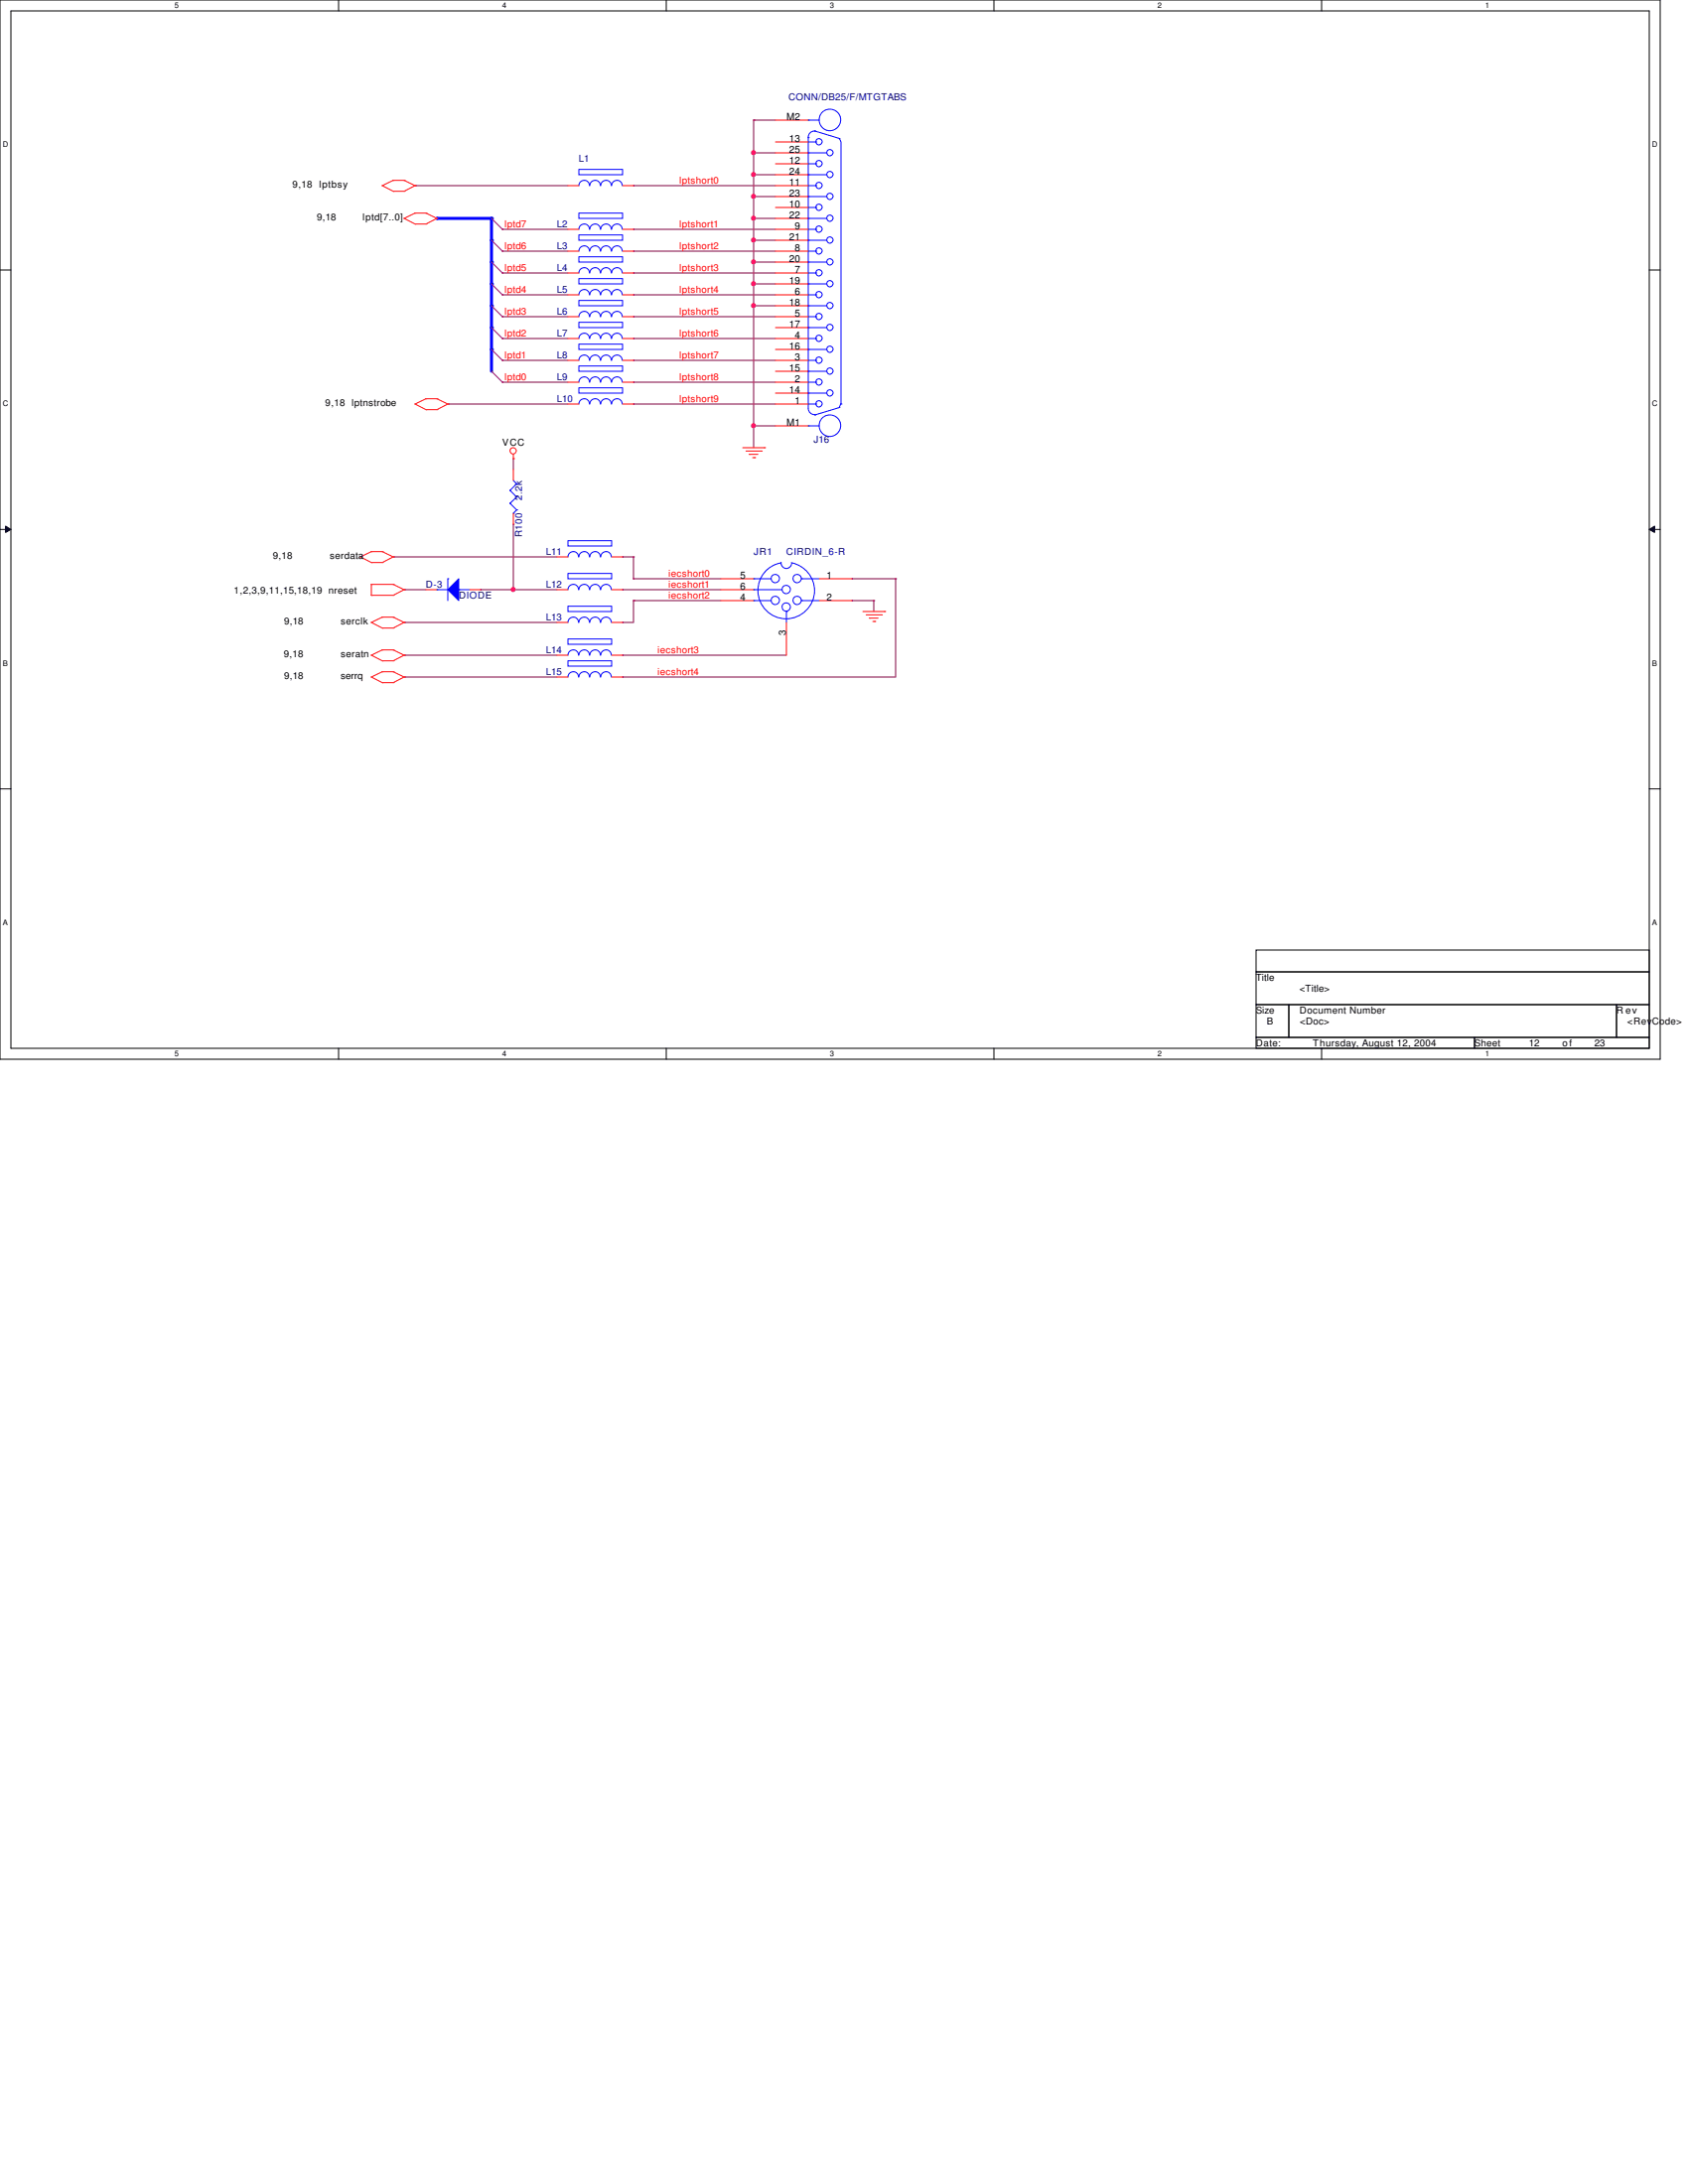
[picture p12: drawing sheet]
<svg xmlns="http://www.w3.org/2000/svg" width="216mm" height="279mm" viewBox="0 0 216 279" stroke-linecap="round" stroke-linejoin="round" font-family="sans-serif">
<path d="M0 0h212.3v135.5h-212.3zM1.4 1.4h209.5v132.7h-209.5z" fill="none" stroke="#000" stroke-width=".13"/>
<g fill="#fff">
<path d="M22.4 .2h.5v1.1h-.5z"/>
<path d="M22.4 134.3h.5v1.1h-.5z"/>
</g>
<path d="M43.3 0v1.4M43.3 134.1v1.4" fill="none" stroke="#000" stroke-width=".13"/>
<g fill="#fff">
<path d="M64.3 .2h.5v1.1h-.5z"/>
<path d="M64.3 134.3h.5v1.1h-.5z"/>
</g>
<path d="M85.2 0v1.4M85.2 134.1v1.4" fill="none" stroke="#000" stroke-width=".13"/>
<g fill="#fff">
<path d="M106.2 .2h.5v1.1h-.5z"/>
<path d="M106.2 134.3h.5v1.1h-.5z"/>
</g>
<path d="M127.1 0v1.4M127.1 134.1v1.4" fill="none" stroke="#000" stroke-width=".13"/>
<g fill="#fff">
<path d="M148.1 .2h.5v1.1h-.5z"/>
<path d="M148.1 134.3h.5v1.1h-.5z"/>
</g>
<path d="M169 0v1.4M169 134.1v1.4" fill="none" stroke="#000" stroke-width=".13"/>
<g fill="#fff">
<path d="M190 .2h.5v1.1h-.5z"/>
<path d="M190 134.3h.5v1.1h-.5z"/>
<path d="M.4 17.9h.7v1.2h-.7z"/>
<path d="M211.3 17.9h.7v1.2h-.7z"/>
<path d="M.4 51.1h.7v1.1h-.7z"/>
<path d="M211.3 51.1h.7v1.1h-.7z"/>
</g>
<path d="M0 34.5h1.4M210.9 34.5h1.4" fill="none" stroke="#000" stroke-width=".13"/>
<g fill="#fff">
<path d="M.4 84.3h.6v1.1h-.6z"/>
<path d="M211.3 84.3h.7v1.1h-.7z"/>
</g>
<path d="M0 67.7h1.4M.7 67.3l.7 .4-.7 .4zM210.9 67.7l.7-.4v.8zM210.9 67.7h1.4" fill="none" stroke="#000" stroke-width=".13"/>
<path d="M.7 67.3l.7 .4-.7 .4zM210.9 67.7l.7-.4v.8z" fill="#000"/>
<g fill="#fff">
<path d="M.4 117.5h.6v1.1h-.6z"/>
<path d="M211.3 117.5h.7v1.1h-.7z"/>
</g>
<path d="M0 100.9h1.4M210.9 100.9h1.4" fill="none" stroke="#000" stroke-width=".13"/>
<path d="M64.3 32.1h.1M64.3 32.1h8.3M64.3 43.3h.1M64.3 46.1h.1M64.3 43.3h8.3M64.3 46.1h8.3" fill="none" stroke="#7f003f" stroke-width=".13"/>
<path d="M62.9 44.7v2.8" fill="none" stroke="#00f" stroke-width=".38"/>
<circle cx="62.9" cy="44.7" r=".19" fill="#00f"/>
<path d="M64.3 29.3h.1M64.3 29.3h8.3M57.3 51.7h.1M57.3 51.7h15.3M64.3 48.9h.1M64.3 48.9h8.3" fill="none" stroke="#7f003f" stroke-width=".13"/>
<path d="M62.9 27.9v2.8" fill="none" stroke="#00f" stroke-width=".38"/>
<circle cx="62.9" cy="27.9" r=".19" fill="#00f"/>
<path d="M62.9 30.7v2.8" fill="none" stroke="#00f" stroke-width=".38"/>
<circle cx="62.9" cy="30.7" r=".19" fill="#00f"/>
<path d="M62.9 33.5v2.8" fill="none" stroke="#00f" stroke-width=".38"/>
<circle cx="62.9" cy="33.5" r=".19" fill="#00f"/>
<path d="M62.9 36.3v2.8" fill="none" stroke="#00f" stroke-width=".38"/>
<circle cx="62.9" cy="36.3" r=".19" fill="#00f"/>
<path d="M62.9 39.1v2.8" fill="none" stroke="#00f" stroke-width=".38"/>
<circle cx="62.9" cy="39.1" r=".19" fill="#00f"/>
<path d="M62.9 41.9v2.8" fill="none" stroke="#00f" stroke-width=".38"/>
<circle cx="62.9" cy="41.9" r=".19" fill="#00f"/>
<path d="M109 76.8h.1M109 76.8h2.8M79.6 83.8h.1M79.6 83.8h21" fill="none" stroke="#7f003f" stroke-width=".13"/>
<path d="M55.9 27.9h7" fill="none" stroke="#00f" stroke-width=".38"/>
<circle cx="55.9" cy="27.9" r=".19" fill="#00f"/>
<g fill="none" stroke="#7f003f" stroke-width=".13">
<path d="M96.4 19.6h.1M96.4 15.4h.1M96.4 15.4v41.9M96.4 19.6h2.8M96.4 15.4h2.8M53.1 23.7h.1M53.1 23.7h19.5M62.9 33.5h.1M62.9 36.3h.1M62.9 39.1h.1M62.9 30.7h.1M62.9 27.9h.1"/>
<path d="M62.9 33.5l1.4 1.4M62.9 36.3l1.4 1.4M62.9 39.1l1.4 1.4M62.9 30.7l1.4 1.4M62.9 27.9l1.4 1.4M64.3 34.9h.1M64.3 37.7h.1M64.3 34.9h8.3M64.3 37.7h8.3M81 37.7h.1M81 32.1h.1M81 29.3h.1"/>
<path d="M81 34.9h.1M81 23.7h.1M81 34.9h18.2M81 37.7h18.2M81 32.1h18.2M81 29.3h18.2M81 23.7h18.2M96.4 30.7h.1M96.4 22.4h.1M96.4 33.5h.1M96.4 36.3h.1M96.4 27.9h.1"/>
<path d="M96.4 39.1h.1M96.4 25.1h.1M96.4 30.7h2.8M96.4 33.5h2.8M96.4 36.3h2.8M96.4 27.9h2.8M96.4 39.1h2.8M96.4 25.1h2.8M96.4 22.4h2.8M62.9 47.5h.1M62.9 41.9h.1M62.9 44.7h.1"/>
<path d="M62.9 47.5l1.4 1.4M62.9 41.9l1.4 1.4M62.9 44.7l1.4 1.4M64.3 40.5h.1M64.3 40.5h8.3M65.7 58.7h.1M65.7 58.7v1.4M81 48.9h.1M81 43.3h.1M81 51.7h.1M81 46.1h.1M81 40.5h.1"/>
<path d="M81 40.5h18.2M81 48.9h18.2M81 43.3h18.2M81 51.7h18.2M81 46.1h18.2M96.4 54.5h.1M96.4 54.5h2.8M50.3 71.2h.1M50.3 71.2h20.9M51.7 79.6h.1M51.7 75.4h.1M51.7 79.6h19.5"/>
<path d="M51.7 75.4h2.8M61.5 75.4h.1M61.5 75.4h9.7M65.7 67.1h.1M65.7 75.4h.1M65.7 67.1v8.3M79.6 71.2h.1M79.6 75.4h.1M79.6 79.6h.1M79.6 71.2h1.4M79.6 75.4h12.6M81 76.8h.1"/>
<path d="M81 71.2h.1M81 74h.1M81 74h11.2M81 71.2v2.8M81 76.8v2.8h-1.4M81 76.8h11.2M109 74h.1M109 74h5.6M111.8 76.8h.1M111.8 76.8v1.4M114.6 74h.1M114.6 74v12.6h-35"/>
<path d="M51.7 83.8h.1M51.7 86.6h.1M51.7 83.8h19.5M51.7 86.6h19.5M79.6 86.6h.1"/>
</g>
<g fill="none" stroke="#f00" stroke-width=".13">
<path d="M99.2 18.2h4.2M99.2 19.6h4.2M99.2 15.4h4.2M48.9 23.7h.1M48.9 23.7l1.4 .8M50.3 24.5h.1M50.3 23.1h.1M50.3 24.5h1.4M50.3 23.1l-1.4 .6M50.3 23.1h1.4M51.7 27.9h.1M51.7 24.5h.1"/>
<path d="M51.7 23.1h.1M51.7 27.9l1.4 .8M51.7 23.1l1.4 .6M53.1 28.7h.1M53.1 27.3h.1M53.1 23.7h.1M53.1 28.7h1.4M53.1 27.3l-1.4 .6M53.1 27.3h1.4M53.1 23.7l-1.4 .8M54.5 28.7h.1M54.5 27.3h.1"/>
<path d="M54.5 27.3l1.4 .6M55.9 27.9h.1M55.9 27.9l-1.4 .8M72.6 23.7h1.4M72.6 29.3h1.4M72.6 37.7h1.4M72.6 32.1h1.4M79.6 23.7h1.4M79.6 29.3h1.4M79.6 37.7h1.4M79.6 32.1h1.4M99.2 23.7h4.2"/>
<path d="M99.2 29.3h4.2M99.2 37.7h4.2M99.2 32.1h4.2M99.2 21h4.2M99.2 22.4h4.2M99.2 25.1h4.2M99.2 26.5h4.2M99.2 27.9h4.2M99.2 30.7h4.2M99.2 33.5h4.2M99.2 34.9h4.2M99.2 36.3h4.2"/>
<path d="M99.2 39.1h4.2M53.1 51.7h.1M53.1 51.7l1.4 .7M54.5 52.4h.1M54.5 51h.1M54.5 52.4h1.4M54.5 51l-1.4 .7M54.5 51h1.4M55.9 52.4h.1M55.9 51h.1M55.9 51l1.4 .7M57.3 51.7h.1"/>
<path d="M57.3 51.7l-1.4 .7M65.7 58.7h.1M65.7 58.1v.6M72.6 46.1h1.4M72.6 48.9h1.4M72.6 40.5h1.4M72.6 51.7h1.4M79.6 46.1h1.4M79.6 48.9h1.4M79.6 40.5h1.4M79.6 51.7h1.4M95 57.3h2.8"/>
<path d="M95.4 57.7h2M95.8 58.1h.1M95.8 58.1h1.1M96.3 58.5h.2M96.5 58.5h.1M97.4 57.7h.1M97.8 57.3h.1M99.2 46.1h4.2M99.2 48.9h4.2M99.2 40.5h4.2M99.2 51.7h4.2M99.2 41.9h4.2"/>
<path d="M99.2 43.3h4.2M99.2 44.7h4.2M99.2 47.5h4.2M99.2 50.3h4.2M99.2 54.5h4.2M46.1 71.2h.1M46.1 71.2l1.4 .8M47.5 76.2h.1M47.5 74.8h.1M47.5 72h.1M47.5 70.6h.1M47.5 79.6h.1"/>
<path d="M47.5 74.8h2.8M47.5 76.2h2.8M47.5 74.8v1.4M47.5 72h1.4M47.5 70.6l-1.4 .6M47.5 70.6h1.4M47.5 79.6l1.4 .7M48.9 72h.1M48.9 70.6h.1M48.9 79h.1M48.9 70.6l1.4 .6M48.9 79l-1.4 .6"/>
<path d="M48.9 79h1.4M50.3 74.8h.1M50.3 76.2h.1M50.3 71.2h.1M50.3 79h.1M50.3 74.8l1.4 .6M50.3 71.2l-1.4 .8M50.3 79l1.4 .6M51.7 75.4h.1M51.7 79.6h.1M51.7 75.4l-1.4 .8M51.7 79.6l-1.4 .7"/>
<path d="M65.7 60.1v1.4M65.7 65.7v1.4M71.2 71.2h1.4M71.2 75.4h1.4M71.2 79.6h1.4M78.2 71.2h1.4M78.2 75.4h1.4M78.2 79.6h1.4M92.2 74h4.2M92.2 76.8h4.2M92.2 75.4h4.2M100.6 79.6v4.2"/>
<path d="M104.8 74h4.2M104.8 76.8h4.2M110.4 78.2h2.8M110.8 78.7h1.9M111.2 79.1h.1M111.2 79.1h1.1M111.6 79.5h.3M111.9 79.5h.1M112.7 78.7h.1M113.2 78.2h.1M47.5 83.8h.1M47.5 86.6h.1"/>
<path d="M47.5 83.8l1.4 .7M47.5 86.6l1.4 .7M48.9 80.3h.1M48.9 84.5h.1M48.9 83.1h.1M48.9 87.3h.1M48.9 85.9h.1M48.9 80.3h1.4M48.9 84.5h1.4M48.9 83.1l-1.4 .7M48.9 83.1h1.4M48.9 87.3h1.4"/>
<path d="M48.9 85.9l-1.4 .7M48.9 85.9h1.4M50.3 80.3h.1M50.3 84.5h.1M50.3 83.1h.1M50.3 87.3h.1M50.3 85.9h.1M50.3 83.1l1.4 .7M50.3 85.9l1.4 .7M51.7 83.8h.1M51.7 86.6h.1M51.7 83.8l-1.4 .7"/>
<path d="M51.7 86.6l-1.4 .7M71.2 86.6h1.4M71.2 83.8h1.4M78.2 86.6h1.4M78.2 83.8h1.4"/>
<circle cx="65.6" cy="57.7" r=".4"/>
</g>
<path d="M160.7 121.5h50.2v2.8h-50.2zM160.7 124.3h50.2v4.2h-50.2zM160.7 128.5h4.1v4.2h-4.1zM160.7 132.7h27.9v1.4h-27.9zM164.8 128.5h42v4.2h-42zM188.6 132.7h22.3v1.4h-22.3zM206.8 128.5h4.1v4.2h-4.1z" fill="none" stroke="#000" stroke-width=".13"/>
<g fill="none" stroke="#00f" stroke-width=".13">
<path d="M103.4 19.6h.1M103.4 17.6h.1M103.4 17.6v34.6a.8 .8 0 0 0 .8 .8M103.4 15.4h.1M103.4 19.6h2.3M103.4 18.2h1M103.4 15.4h1.4M104.2 16.8h.1M104.2 16.8a.79 .79 0 0 0-.8 .8M104.2 16.8l3.2 .9M104.4 18.2h.1M107.4 17.8l.1 .3"/>
<path d="M107.6 18.2v33.5M74 21.7h5.6v.7h-5.6zM74 27.3h5.6v.6h-5.6zM74 35.6h5.6v.7h-5.6zM74 38.4h5.6v.7h-5.6zM74 30.1h5.6v.6h-5.6zM74 23.7a.68 .68 0 0 1 .7-.6 .68 .68 0 0 1 .7 .6M74 29.3a.68 .68 0 0 1 .7-.6 .68 .68 0 0 1 .7 .6M74 37.7a.68 .68 0 0 1 .7-.7 .68 .68 0 0 1 .7 .7M74 32.1a.68 .68 0 0 1 .7-.6 .68 .68 0 0 1 .7 .6M75.4 23.7a.68 .68 0 0 1 .7-.6 .68 .68 0 0 1 .7 .6M75.4 29.3a.68 .68 0 0 1 .7-.6 .68 .68 0 0 1 .7 .6"/>
<path d="M75.4 37.7a.68 .68 0 0 1 .7-.7 .68 .68 0 0 1 .7 .7M75.4 32.1a.68 .68 0 0 1 .7-.6 .68 .68 0 0 1 .7 .6M76.8 23.7a.68 .68 0 0 1 .7-.6 .68 .68 0 0 1 .7 .6M76.8 29.3a.68 .68 0 0 1 .7-.6 .68 .68 0 0 1 .7 .6M76.8 37.7a.68 .68 0 0 1 .7-.7 .68 .68 0 0 1 .7 .7M76.8 32.1a.68 .68 0 0 1 .7-.6 .68 .68 0 0 1 .7 .6M78.2 23.7a.68 .68 0 0 1 .7-.6 .68 .68 0 0 1 .7 .6M78.2 29.3a.68 .68 0 0 1 .7-.6 .68 .68 0 0 1 .7 .6M78.2 37.7a.68 .68 0 0 1 .7-.7 .68 .68 0 0 1 .7 .7M78.2 32.1a.68 .68 0 0 1 .7-.6 .68 .68 0 0 1 .7 .6M103.4 39.1h.1M103.4 36.3h.1"/>
<path d="M103.4 33.5h.1M103.4 30.7h.1M103.4 27.9h.1M103.4 25.1h.1M103.4 22.4h.1M103.4 39.1h2.3M103.4 37.7h1M103.4 36.3h2.3M103.4 34.9h1M103.4 33.5h2.3M103.4 32.1h1M103.4 30.7h2.3"/>
<path d="M103.4 29.3h1M103.4 27.9h2.3M103.4 26.5h1M103.4 25.1h2.3M103.4 23.7h1M103.4 22.4h2.3M103.4 21h1M104.4 37.7h.1M104.4 34.9h.1M104.4 32.1h.1M104.4 29.3h.1M104.4 26.5h.1"/>
<path d="M104.4 23.7h.1M104.4 21h.1M74 44h5.6v.7h-5.6zM74 46.8h5.6v.7h-5.6zM74 49.6h5.6v.7h-5.6zM74 46.1a.68 .68 0 0 1 .7-.7 .68 .68 0 0 1 .7 .7M74 48.9a.68 .68 0 0 1 .7-.7 .68 .68 0 0 1 .7 .7M74 40.5a.68 .68 0 0 1 .7-.7 .68 .68 0 0 1 .7 .7M74 51.7a.68 .68 0 0 1 .7-.7 .68 .68 0 0 1 .7 .7M75.4 46.1a.68 .68 0 0 1 .7-.7 .68 .68 0 0 1 .7 .7M75.4 48.9a.68 .68 0 0 1 .7-.7 .68 .68 0 0 1 .7 .7M75.4 40.5a.68 .68 0 0 1 .7-.7 .68 .68 0 0 1 .7 .7"/>
<path d="M75.4 51.7a.68 .68 0 0 1 .7-.7 .68 .68 0 0 1 .7 .7M76.8 46.1a.68 .68 0 0 1 .7-.7 .68 .68 0 0 1 .7 .7M76.8 48.9a.68 .68 0 0 1 .7-.7 .68 .68 0 0 1 .7 .7M76.8 40.5a.68 .68 0 0 1 .7-.7 .68 .68 0 0 1 .7 .7M76.8 51.7a.68 .68 0 0 1 .7-.7 .68 .68 0 0 1 .7 .7M78.2 46.1a.68 .68 0 0 1 .7-.7 .68 .68 0 0 1 .7 .7M78.2 48.9a.68 .68 0 0 1 .7-.7 .68 .68 0 0 1 .7 .7M78.2 40.5a.68 .68 0 0 1 .7-.7 .68 .68 0 0 1 .7 .7M78.2 51.7a.68 .68 0 0 1 .7-.7 .68 .68 0 0 1 .7 .7M103.4 50.3h.1M103.4 47.5h.1M103.4 44.7h.1"/>
<path d="M103.4 41.9h.1M103.4 54.5h.1M103.4 51.7h1M103.4 50.3h2.3M103.4 48.9h1M103.4 47.5h2.3M103.4 46.1h1M103.4 44.7h2.3M103.4 43.3h1M103.4 41.9h2.3M103.4 40.5h1M103.4 54.5h1.4"/>
<path d="M104.2 53.1h.1M104.4 51.7h.1M104.4 48.9h.1M104.4 46.1h.1M104.4 43.3h.1M104.4 40.5h.1M107.4 52.1l-3.2 1M107.5 51.6l-.1 .4M107.6 51.7h.1M65.2 62.7h.1M65.2 64.4h.1M65.2 62.7l.9 .9"/>
<path d="M65.2 64.4l.9 .8M65.7 65.7h.1M65.7 61.5l.4 .4M66.1 61.9h.1M66.1 63.6h.1M66.1 65.2h.1M66.1 61.9l-.9 .8M66.1 63.6l-.9 .8M66.1 65.2l-.4 .5M72.6 69.2h5.6v.7h-5.6zM72.6 77.6h5.6v.6h-5.6zM72.6 73.4h5.6v.6h-5.6z"/>
<path d="M72.6 71.2a.68 .68 0 0 1 .7-.6 .68 .68 0 0 1 .7 .6M72.6 79.6a.68 .68 0 0 1 .7-.6 .68 .68 0 0 1 .7 .6M72.6 75.4a.68 .68 0 0 1 .7-.6 .68 .68 0 0 1 .7 .6M74 71.2a.68 .68 0 0 1 .7-.6 .68 .68 0 0 1 .7 .6M74 79.6a.68 .68 0 0 1 .7-.6 .68 .68 0 0 1 .7 .6M74 75.4a.68 .68 0 0 1 .7-.6 .68 .68 0 0 1 .7 .6M75.4 71.2a.68 .68 0 0 1 .7-.6 .68 .68 0 0 1 .7 .6M75.4 79.6a.68 .68 0 0 1 .7-.6 .68 .68 0 0 1 .7 .6M75.4 75.4a.68 .68 0 0 1 .7-.6 .68 .68 0 0 1 .7 .6M76.8 71.2a.68 .68 0 0 1 .7-.6 .68 .68 0 0 1 .7 .6M76.8 79.6a.68 .68 0 0 1 .7-.6 .68 .68 0 0 1 .7 .6M76.8 75.4a.68 .68 0 0 1 .7-.6 .68 .68 0 0 1 .7 .6"/>
<path d="M96.4 74h.1M96.4 76.8h.1M96.4 75.4h.1M96.4 74h2.2M96.4 76.8h2.2M96.4 75.4h3.6M99.9 72a3.6 3.6 0 0 0-2.3 5.6 3.6 3.6 0 0 0 6 0 3.6 3.6 0 0 0-2.3-5.6M99.9 71.9a.67 .67 0 0 0 .6 .8 .67 .67 0 0 0 .7-.7M100.6 78.2h.1M100.6 78.2v1.4M102.5 74h.1M102.5 76.8h.1"/>
<path d="M102.5 74h2.3M102.5 76.8h2.3M72.6 84.5h5.6v.7h-5.6zM72.6 81.7h5.6v.7h-5.6zM72.6 86.6a.68 .68 0 0 1 .7-.7 .68 .68 0 0 1 .7 .7M72.6 83.8a.68 .68 0 0 1 .7-.7 .68 .68 0 0 1 .7 .7M74 86.6a.68 .68 0 0 1 .7-.7 .68 .68 0 0 1 .7 .7M74 83.8a.68 .68 0 0 1 .7-.7 .68 .68 0 0 1 .7 .7M75.4 86.6a.68 .68 0 0 1 .7-.7 .68 .68 0 0 1 .7 .7M75.4 83.8a.68 .68 0 0 1 .7-.7 .68 .68 0 0 1 .7 .7M76.8 86.6a.68 .68 0 0 1 .7-.7 .68 .68 0 0 1 .7 .7M76.8 83.8a.68 .68 0 0 1 .7-.7 .68 .68 0 0 1 .7 .7"/>
<circle cx="104.8" cy="18.1" r=".4"/>
<circle cx="106.1" cy="15.3" r="1.38"/>
<circle cx="106.1" cy="19.5" r=".4"/>
<circle cx="104.8" cy="29.3" r=".4"/>
<circle cx="104.8" cy="23.7" r=".4"/>
<circle cx="104.8" cy="32.1" r=".4"/>
<circle cx="104.8" cy="26.5" r=".4"/>
<circle cx="104.8" cy="37.7" r=".4"/>
<circle cx="104.8" cy="20.9" r=".4"/>
<circle cx="104.8" cy="34.9" r=".4"/>
<circle cx="106.1" cy="22.3" r=".4"/>
<circle cx="106.1" cy="39.1" r=".4"/>
<circle cx="106.1" cy="30.7" r=".4"/>
<circle cx="106.1" cy="27.9" r=".4"/>
<circle cx="106.1" cy="33.5" r=".4"/>
<circle cx="106.1" cy="25.1" r=".4"/>
<circle cx="106.1" cy="36.3" r=".4"/>
<circle cx="104.8" cy="43.3" r=".4"/>
<circle cx="104.8" cy="46.1" r=".4"/>
<circle cx="104.8" cy="40.5" r=".4"/>
<circle cx="104.8" cy="48.9" r=".4"/>
<circle cx="104.8" cy="51.7" r=".4"/>
<circle cx="106.1" cy="54.5" r="1.38"/>
<circle cx="106.1" cy="41.9" r=".4"/>
<circle cx="106.1" cy="44.7" r=".4"/>
<circle cx="106.1" cy="50.3" r=".4"/>
<circle cx="106.1" cy="47.5" r=".4"/>
<circle cx="99.2" cy="74" r=".54"/>
<circle cx="99.2" cy="76.8" r=".54"/>
<circle cx="100.6" cy="77.7" r=".54"/>
<circle cx="100.6" cy="75.4" r=".54"/>
<circle cx="102" cy="74" r=".54"/>
<circle cx="102" cy="76.8" r=".54"/>
</g>
<path d="M58.7 74v2.8l-1.4-1.4z" fill="#00f"/>
<g fill="none" stroke="#00f" stroke-width=".13">
<path d="M74 32.9h5.6v.6h-5.6zM74 34.9a.68 .68 0 0 1 .7-.7 .68 .68 0 0 1 .7 .7M75.4 34.9a.68 .68 0 0 1 .7-.7 .68 .68 0 0 1 .7 .7M76.8 34.9a.68 .68 0 0 1 .7-.7 .68 .68 0 0 1 .7 .7M78.2 34.9a.68 .68 0 0 1 .7-.7 .68 .68 0 0 1 .7 .7M74 41.2h5.6v.7h-5.6zM74 43.3a.68 .68 0 0 1 .7-.7 .68 .68 0 0 1 .7 .7M75.4 43.3a.68 .68 0 0 1 .7-.7 .68 .68 0 0 1 .7 .7M76.8 43.3a.68 .68 0 0 1 .7-.7 .68 .68 0 0 1 .7 .7M78.2 43.3a.68 .68 0 0 1 .7-.7 .68 .68 0 0 1 .7 .7M55.9 75.4h.1M55.9 75.4h1.4"/>
<path d="M57.3 74h.1M57.3 74v2.8M58.7 74v2.8l-1.4-1.4zM58.7 75.4h.1M58.7 75.4h1.4"/>
</g>
<path d="M72.6 34.9h1.4M79.6 34.9h1.4M72.6 43.3h1.4M79.6 43.3h1.4M54.5 75.4h1.4M60.1 75.4h1.4" fill="none" stroke="#f00" stroke-width=".13"/>
<circle cx="65.6" cy="75.4" r=".29" fill="#f0f"/>
<circle cx="65.6" cy="75.4" r=".29" fill="none" stroke="#f0f" stroke-width=".13"/>
<circle cx="96.4" cy="22.3" r=".29" fill="#f0f"/>
<circle cx="96.4" cy="22.3" r=".29" fill="none" stroke="#f0f" stroke-width=".13"/>
<circle cx="96.4" cy="30.7" r=".29" fill="#f0f"/>
<circle cx="96.4" cy="30.7" r=".29" fill="none" stroke="#f0f" stroke-width=".13"/>
<circle cx="96.4" cy="54.5" r=".29" fill="#f0f"/>
<circle cx="96.4" cy="54.5" r=".29" fill="none" stroke="#f0f" stroke-width=".13"/>
<circle cx="96.4" cy="36.3" r=".29" fill="#f0f"/>
<circle cx="96.4" cy="36.3" r=".29" fill="none" stroke="#f0f" stroke-width=".13"/>
<circle cx="96.4" cy="27.9" r=".29" fill="#f0f"/>
<circle cx="96.4" cy="27.9" r=".29" fill="none" stroke="#f0f" stroke-width=".13"/>
<circle cx="96.4" cy="25.1" r=".29" fill="#f0f"/>
<circle cx="96.4" cy="25.1" r=".29" fill="none" stroke="#f0f" stroke-width=".13"/>
<circle cx="96.4" cy="33.5" r=".29" fill="#f0f"/>
<circle cx="96.4" cy="33.5" r=".29" fill="none" stroke="#f0f" stroke-width=".13"/>
<circle cx="96.4" cy="39.1" r=".29" fill="#f0f"/>
<circle cx="96.4" cy="39.1" r=".29" fill="none" stroke="#f0f" stroke-width=".13"/>
<circle cx="96.4" cy="19.5" r=".29" fill="#f0f"/>
<circle cx="96.4" cy="19.5" r=".29" fill="none" stroke="#f0f" stroke-width=".13"/>
<g font-size="1.3">
<text x="100.6" y="15.3">M2</text>
<text x="101" y="18.1">13</text>
<text x="101" y="19.5">25</text>
<text x="101" y="20.9">12</text>
<text x="101" y="22.3">24</text>
<text x="101" y="23.7">11</text>
<text x="101" y="25.1">23</text>
<text x="101" y="26.5">10</text>
<text x="101" y="27.9">22</text>
<text x="101.7" y="29.3">9</text>
<text x="101" y="30.7">21</text>
<text x="101" y="33.5">20</text>
<text x="101.7" y="32.1">8</text>
<text x="101.7" y="34.9">7</text>
<text x="101" y="36.3">19</text>
<text x="101" y="39.1">18</text>
<text x="101" y="41.9">17</text>
<text x="101.7" y="37.7">6</text>
<text x="101.7" y="40.5">5</text>
<text x="101" y="44.7">16</text>
<text x="101" y="47.5">15</text>
<text x="101.7" y="43.3">4</text>
<text x="101.7" y="46.1">3</text>
<text x="101" y="50.2">14</text>
<text x="101.7" y="48.9">2</text>
<text x="101.7" y="51.6">1</text>
<text x="100.6" y="54.4">M1</text>
<text x="94.7" y="76.8">4</text>
<text x="94.7" y="74">5</text>
<text x="94.7" y="75.4">6</text>
<text x="105.7" y="74">1</text>
<text x="105.7" y="76.8">2</text>
<text x="100.5" y="81.3" transform="rotate(-90 100.5 81.3)">3</text>
</g>
<g font-size="1.2" fill="#00007f">
<text x="100.9" y="12.9">CONN/DB25/F/MTGTABS</text>
<text x="74" y="20.7">L1</text>
<text x="71.2" y="29.1">L2</text>
<text x="71.2" y="31.9">L3</text>
<text x="71.2" y="34.7">L4</text>
<text x="71.2" y="37.5">L5</text>
<text x="71.2" y="40.3">L6</text>
<text x="71.2" y="45.8">L8</text>
<text x="71.2" y="43.1">L7</text>
<text x="71.2" y="48.6">L9</text>
<text x="71.2" y="51.4">L10</text>
<text x="104.1" y="56.6">J16</text>
<text x="66.8" y="64" transform="rotate(-90 66.8 64)">2.2k</text>
<text x="66.8" y="68.7" transform="rotate(-90 66.8 68.7)">R100</text>
<text x="69.8" y="71">L11</text>
<text x="96.4" y="71">JR1</text>
<text x="100.6" y="71">CIRDIN_6-R</text>
<text x="54.5" y="75.2">D-3</text>
<text x="58.7" y="76.6">DIODE</text>
<text x="69.8" y="75.2">L12</text>
<text x="69.8" y="83.6">L14</text>
<text x="69.8" y="79.4">L13</text>
<text x="69.8" y="86.4">L15</text>
</g>
<g font-size="1.2" fill="#f00">
<text x="86.9" y="23.5">lptshort0</text>
<text x="64.6" y="29">lptd7</text>
<text x="86.9" y="29">lptshort1</text>
<text x="64.6" y="31.8">lptd6</text>
<text x="64.6" y="34.6">lptd5</text>
<text x="86.9" y="31.8">lptshort2</text>
<text x="86.9" y="34.6">lptshort3</text>
<text x="64.6" y="37.4">lptd4</text>
<text x="64.6" y="40.2">lptd3</text>
<text x="86.9" y="37.4">lptshort4</text>
<text x="86.9" y="40.2">lptshort5</text>
<text x="64.6" y="43">lptd2</text>
<text x="64.6" y="45.8">lptd1</text>
<text x="86.9" y="43">lptshort6</text>
<text x="86.9" y="45.8">lptshort7</text>
<text x="64.6" y="48.6">lptd0</text>
<text x="86.9" y="48.6">lptshort8</text>
<text x="86.9" y="51.4">lptshort9</text>
<text x="85.5" y="76.5">iecshort2</text>
<text x="85.5" y="73.7">iecshort0</text>
<text x="85.5" y="75.1">iecshort1</text>
<text x="84.1" y="83.5">iecshort3</text>
<text x="84.1" y="86.3">iecshort4</text>
</g>
<g font-size="1.2">
<text x="37.4" y="24">9,18</text>
<text x="40.5" y="28.2">9,18</text>
<text x="40.9" y="24">lptbsy</text>
<text x="46.4" y="28.2">lptd[7..0]</text>
<text x="41.6" y="52">9,18 lptnstrobe</text>
<text x="64.3" y="57">VCC</text>
<text x="34.9" y="71.5">9,18</text>
<text x="42.2" y="71.5">serdata</text>
<text x="29.9" y="75.9">1,2,3,9,11,15,18,19 nreset</text>
<text x="36.3" y="79.9">9,18</text>
<text x="43.6" y="79.9">serclk</text>
<text x="36.3" y="84.1">9,18</text>
<text x="36.3" y="86.9">9,18</text>
<text x="43.6" y="84.1">seratn</text>
<text x="43.6" y="86.9">serrq</text>
<text x="160.7" y="125.5">Title</text>
<text x="160.7" y="129.7">Size</text>
<text x="162.1" y="131.1">B</text>
<text x="166.2" y="126.9">&lt;Title&gt;</text>
<text x="166.2" y="129.7">Document Number</text>
<text x="166.2" y="131.1">&lt;Doc&gt;</text>
<text x="206.8" y="129.7">R ev</text>
<text x="208.2" y="131.1">&lt;RevCode&gt;</text>
<text x="160.7" y="133.9">Date:</text>
<text x="167.9" y="133.9">Thursday, August 12, 2004</text>
<text x="188.6" y="133.9">Sheet</text>
<text x="195.6" y="133.9">12</text>
<text x="199.9" y="133.9">of</text>
<text x="204" y="133.9">23</text>
</g>
<g font-size="1">
<text x="22.4" y="1.1">5</text>
<text x="64.3" y="1.1">4</text>
<text x="106.2" y="1.1">3</text>
<text x="148.1" y="1.1">2</text>
<text x="190" y="1.1">1</text>
<text x=".4" y="18.8">D</text>
<text x="211.3" y="18.8">D</text>
<text x=".4" y="52">C</text>
<text x="211.3" y="52">C</text>
<text x=".4" y="85.2">B</text>
<text x="211.3" y="85.2">B</text>
<text x=".4" y="118.4">A</text>
<text x="211.3" y="118.4">A</text>
<text x="22.4" y="135.2">5</text>
<text x="64.3" y="135.2">4</text>
<text x="106.2" y="135.2">3</text>
<text x="148.1" y="135.2">2</text>
<text x="190" y="135.2">1</text>
</g>
</svg>
